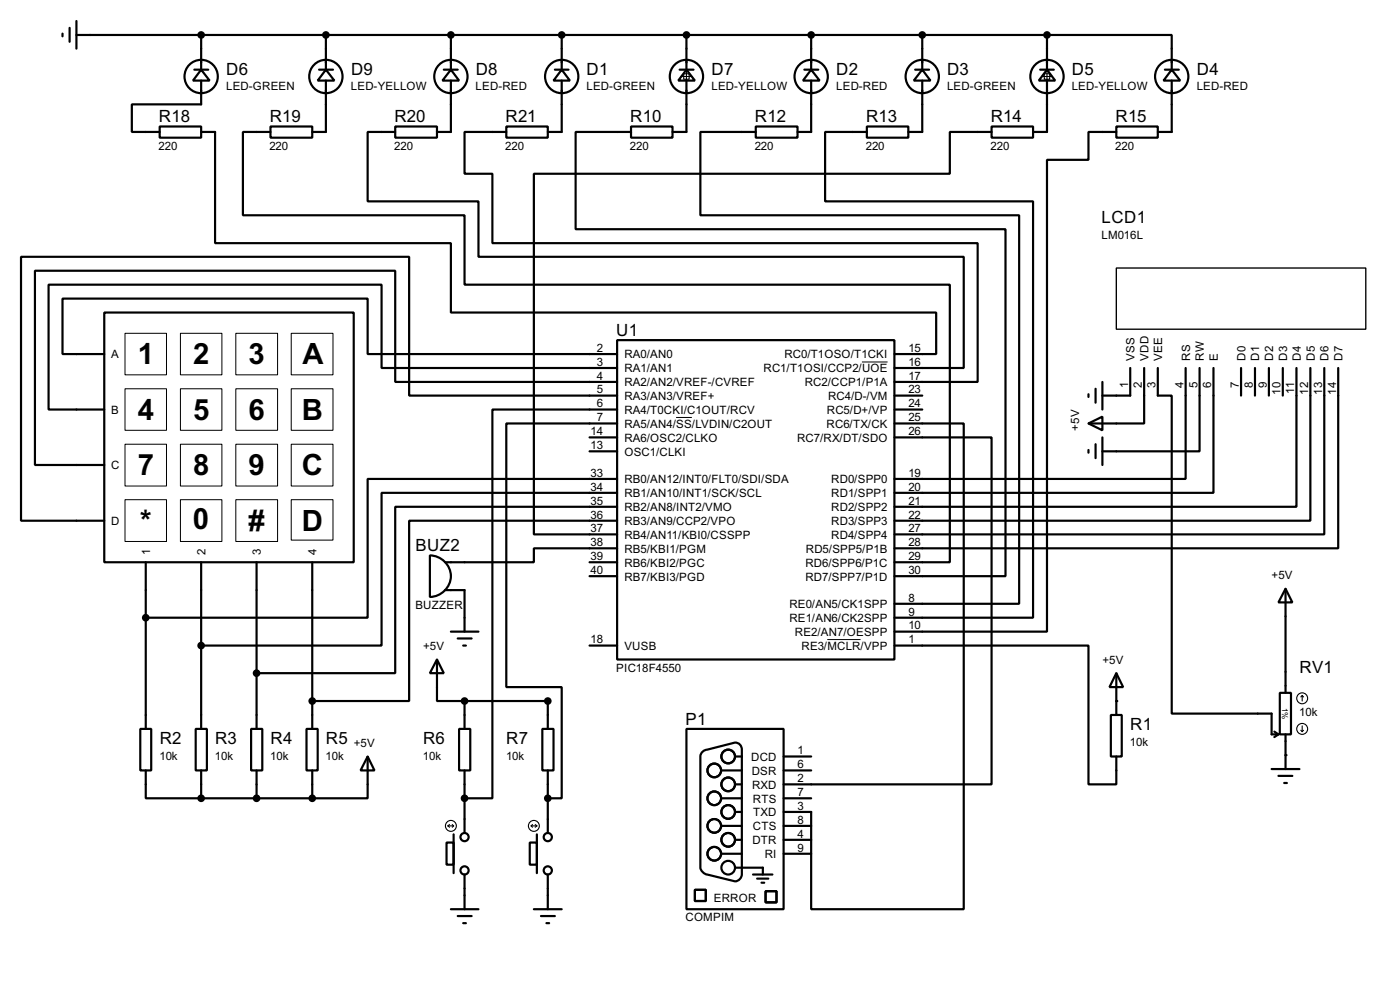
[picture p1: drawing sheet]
<svg xmlns="http://www.w3.org/2000/svg" width="256mm" height="180mm" viewBox="0 0 256 180" stroke-linecap="round" stroke-linejoin="round" font-family="sans-serif">
<g fill="none" stroke="#000" stroke-width=".4">
<path d="M11.5 6.2v.5M12.8 5.1v2.6M14 6.4h177.8M14 3.9v5M35.6 12.8h2.6M36.9 12.8l1.5 2h-3zM36.9 14.8v4.3h-12.7v5.1h5.1M36.9 6.4v6.4M58.5 12.8h2.5M59.7 12.8l1.6 2h-3.1zM59.7 6.4v6.4M59.7 14.8v9.4h-2.5"/>
<path d="M81.3 12.8h2.6M82.6 12.8l1.5 2h-3zM82.6 6.4v6.4M82.6 14.8v9.4h-2.5M101.7 12.8h2.5M102.9 12.8l1.5 2h-3zM102.9 6.4v6.4M102.9 14.8v9.4h-2.5M124.5 12.8h2.6M125.8 12.8l1.5 2h-3zM125.8 6.4v6.4M125.8 14.8v9.4h-2.6"/>
<path d="M147.4 12.8h2.5M148.6 12.8l1.6 2h-3.1zM148.6 6.4v6.4M148.6 14.8v9.4h-2.5M167.7 12.8h2.5M169 12.8l1.5 2h-3.1zM169 6.4v6.4M169 14.8v9.4h-2.6M190.6 12.8h2.5M191.8 12.8l1.5 2h-3zM191.8 6.4h22.9v6.4M191.8 6.4v6.4"/>
<path d="M191.8 14.8v9.4h-2.5M213.4 12.8h2.6M214.7 12.8l1.5 2h-3zM214.7 14.8v9.4h-2.6M29.3 23.2h7.6v2h-7.6zM36.9 24.2h2.5v20.3h43.2v12.7h88.9v7.6h-7.6M49.6 23.2h7.6v2h-7.6zM49.6 24.2h-5.1v15.2h40.6v12.7h88.9v50.8h-10.1M72.4 23.2h7.7v2h-7.7zM72.4 24.2h-5v12.7h20.3v10.1h88.9v20.4h-12.7M92.8 23.2h7.6v2h-7.6zM92.8 24.2h-7.7v7.6h5.1v12.7h88.9v25.4h-15.2"/>
<path d="M115.6 23.2h7.6v2h-7.6zM115.6 24.2h-10.1v17.8h78.7v63.5h-20.3M138.5 23.2h7.6v2h-7.6zM138.5 24.2h-10.2v15.2h58.4v71.1h-22.8M158.8 23.2h7.6v2h-7.6zM158.8 24.2h-7.6v12.7h38.1v76.2h-25.4M181.7 23.2h7.6v2h-7.6zM181.7 24.2h-7.7v7.6h-76.2v66h15.3M204.5 23.2h7.6v2h-7.6zM204.5 24.2h-5.1v5.1h-7.6v86.3h-27.9M19.1 57.2h45.7v45.7h-45.7zM19.1 64.8h-7.6v-10.1h55.9v10.1h45.7"/>
<path d="M113.1 62.3h50.8v58.4h-50.8zM113.1 67.4h-43.2v-15.3h-61v22.9h10.2M113.1 69.9h-40.7v-20.3h-66v35.5h12.7M113.1 72.4h-38.1v-25.4h-71.1v48.3h15.2M113.1 75h-22.9v71.1h-5.1M113.1 77.5h-20.3v48.3h10.1v20.3h-2.5M163.9 77.5h12.7v88.9h-28v-17.8h-5M163.9 72.4h5.1M163.9 75h5.1M199.4 77.5l2.6-1.2v2.5zM199.4 72.2v.5M200.7 71.2v2.5"/>
<path d="M202 69.9v5.1M207.1 67.4v5h-5.1M209.6 67.4v10.1h-10.2M212.1 67.4v5h2.6v58.2h18.3v3.8h1.2M217.2 67.4v20.3h-53.3M219.8 67.4v15.2h-17.8M222.3 67.4v22.8h-58.4M227.4 67.4v5M229.9 67.4v5M232.5 67.4v5M235 67.4v5M237.5 67.4v25.4h-73.6"/>
<path d="M240.1 67.4v27.9h-76.2M242.6 67.4v30.4h-78.7M245.2 67.4v33h-81.3M108 80.1h5.1M108 82.6h5.1M113.1 87.7h-45.7v25.4h-40.7M113.1 90.2h-43.2v28h-33M113.1 92.8h-40.7v30.4h-25.4M113.1 95.3h-38.1v33h-17.8M163.9 80.1h17.8v63.5h-38.1M199.4 82.4v.5M200.7 81.3v2.6"/>
<path d="M202 80.1v5M26.7 102.9v30.5M36.9 102.9v30.5M47 102.9v30.5M57.2 102.9v30.5M78.8 101.7a3.8 3.8 0 0 1 3.8 3.8 3.8 3.8 0 0 1-3.8 3.8zM81.6 108h3.5v7.6M82.6 115.6h5.1M83.9 116.9h2.5M84.9 118.2h.5M108 102.9h5.1M108 105.5h5.1"/>
<path d="M108 118.2h5.1M113.1 100.4h-15.3v2.5h-16.2M163.9 118.2h35.5v25.4h5.1v-5.1M235.5 107.8l1.3 2.5h-2.6zM235.5 107.8v19M25.7 133.4h2v7.6h-2zM35.9 133.4h2v7.6h-2zM46 133.4h2.1v7.6h-2.1zM56.2 133.4h2v7.6h-2zM67.4 138.5l1.2 2.5h-2.5zM67.4 138.5v7.6h-10.2M80.1 120.7l1.2 2.5h-2.5z"/>
<path d="M80.1 120.7v7.6h5M84.1 133.4h2.1v7.6h-2.1zM85.1 128.3v5.1M85.1 128.3h15.3v5.1M99.4 133.4h2v7.6h-2zM125.8 133.4h17.8v33h-17.8zM128.6 137.7l.6-.4 5.5-1.4a1.22 1.22 0 0 1 1.2 1.3v22.9a1.35 1.35 0 0 1-1.2 1.2l-5.1-1.2a1.59 1.59 0 0 1-1.3-1.3v-20.3zM134.7 138.5h1.2M143.6 138.5h5M203.5 130.9h2v7.6h-2zM204.5 123.2l1.3 2.6h-2.5zM204.5 123.2v7.7"/>
<path d="M233.5 133.9l.7 .5M234.2 134.4l-.7 .5M234.5 126.8h2v7.6h-2zM235.5 134.4v6.4M26.7 141v5.1h10.2M36.9 141v5.1M36.9 146.1h20.3M47 141v5.1M57.2 141v5.1M81.8 154.2h1.3v4.1h-1.3zM83.1 152.7v7.1M85.1 141v11.5"/>
<path d="M97.1 154.2h1.3v4.1h-1.3zM98.4 152.7v7.1M100.4 141v11.5M132.1 146.1h3.8M132.1 141h3.8M132.1 151.2h3.8M132.1 156.3h3.8M134.7 143.6h1.2M134.7 148.6h1.2M134.7 153.7h1.2M134.7 158.8h5.1v1.3M143.6 146.1h5"/>
<path d="M143.6 141h5M143.6 151.2h5M143.6 153.7h5M143.6 156.3h5M233 140.8h5.1M234.2 142h2.6M235.3 143.3h.5M82.6 166.4h5.1M83.9 167.7h2.5M84.9 169h.5M85.1 160.1v6.3M97.8 166.4h5.1"/>
<path d="M99.1 167.7h2.6M100.1 169h.5M100.4 160.1v6.3M127.3 162.9h2v2h-2zM138 160.1h3.5M138.7 160.8h2.1M139.5 161.6h.5M140.3 163.1h2v2.1h-2z"/>
<circle cx="36.8" cy="14" r="3.1"/>
<circle cx="59.7" cy="14" r="3.1"/>
<circle cx="82.6" cy="14" r="3.1"/>
<circle cx="102.9" cy="14" r="3.1"/>
<circle cx="125.7" cy="14" r="3.1"/>
<circle cx="148.6" cy="14" r="3.1"/>
<circle cx="168.9" cy="14" r="3.1"/>
<circle cx="191.8" cy="14" r="3.1"/>
<circle cx="214.6" cy="14" r="3.1"/>
<circle cx="133.4" cy="138.5" r="1.25"/>
<circle cx="85.1" cy="153.2" r=".75"/>
<circle cx="85.1" cy="159.3" r=".75"/>
<circle cx="100.3" cy="153.2" r=".75"/>
<circle cx="100.3" cy="159.3" r=".75"/>
<circle cx="130.8" cy="156.3" r="1.25"/>
<circle cx="130.8" cy="151.2" r="1.25"/>
<circle cx="130.8" cy="141" r="1.25"/>
<circle cx="130.8" cy="146.1" r="1.25"/>
<circle cx="133.4" cy="153.7" r="1.25"/>
<circle cx="133.4" cy="158.8" r="1.25"/>
<circle cx="133.4" cy="148.6" r="1.25"/>
<circle cx="133.4" cy="143.6" r="1.25"/>
</g>
<g fill="#000">
<circle cx="204.5" cy="128.3" r=".2"/>
<circle cx="235.5" cy="138.2" r=".2"/>
</g>
<g fill="none" stroke="#000" stroke-width=".18">
<path d="M22.9 61h7.6v7.6h-7.6zM22.9 71.2h7.6v7.6h-7.6zM33.1 61h7.6v7.6h-7.6zM33.1 71.2h7.6v7.6h-7.6zM43.2 61h7.7v7.6h-7.7zM43.2 71.2h7.7v7.6h-7.7zM53.4 61h7.6v7.6h-7.6zM53.4 71.2h7.6v7.6h-7.6zM123.9 76.4h2.9M157.9 66.3h4.7M22.9 81.3h7.6v7.7h-7.6zM22.9 91.5h7.6v7.6h-7.6z"/>
<path d="M33.1 81.3h7.6v7.7h-7.6zM33.1 91.5h7.6v7.6h-7.6zM43.2 81.3h7.7v7.7h-7.7zM43.2 91.5h7.7v7.6h-7.7zM53.4 81.3h7.6v7.7h-7.6zM53.4 91.5h7.6v7.4h-7.6zM151.6 117.1h6.1"/>
</g>
<path d="M204.5 49.1h45.7v11.2h-45.7z" fill="none" stroke="#000" stroke-width=".25"/>
<g fill="none" stroke="#000" stroke-width=".2">
<path d="M124.8 14h2M125.3 13.5h1v1h-1zM125.8 13v2M190.8 14h2M191.3 13.5h1v1h-1zM191.8 13v2M238.3 133.7l.3 .2M238.6 127.3l.2 .3M238.6 127.3l-.3 .3M238.6 127.3v1M238.6 132.9v1M238.8 133.7l-.2 .2"/>
<path d="M82.1 151.2h1M82.1 151.2l.3 .2M82.4 150.9l-.3 .3M82.9 150.9l.2 .3M83.1 151.2l-.2 .2M97.3 151.2h1.1M97.3 151.2l.3 .2M97.6 150.9l-.3 .3M98.1 150.9l.3 .3M98.4 151.2l-.3 .2"/>
<circle cx="238.5" cy="127.8" r="1"/>
<circle cx="238.5" cy="133.4" r="1"/>
<circle cx="82.6" cy="151.2" r="1"/>
<circle cx="97.8" cy="151.2" r="1"/>
</g>
<g fill="#000" stroke="#000" stroke-width=".4">
<circle cx="36.8" cy="6.4" r=".5"/>
<circle cx="59.7" cy="6.4" r=".5"/>
<circle cx="82.6" cy="6.4" r=".5"/>
<circle cx="102.9" cy="6.4" r=".5"/>
<circle cx="125.7" cy="6.4" r=".5"/>
<circle cx="148.6" cy="6.4" r=".5"/>
<circle cx="168.9" cy="6.4" r=".5"/>
<circle cx="191.8" cy="6.4" r=".5"/>
<circle cx="26.7" cy="113.1" r=".5"/>
<circle cx="36.8" cy="118.2" r=".5"/>
<circle cx="47" cy="123.2" r=".5"/>
<circle cx="57.2" cy="128.3" r=".5"/>
<circle cx="85.1" cy="128.3" r=".5"/>
<circle cx="100.3" cy="128.3" r=".5"/>
<circle cx="36.8" cy="146.1" r=".5"/>
<circle cx="47" cy="146.1" r=".5"/>
<circle cx="57.2" cy="146.1" r=".5"/>
<circle cx="85.1" cy="146.1" r=".5"/>
<circle cx="100.3" cy="146.1" r=".5"/>
</g>
<g font-size="6">
<text x="25.3" y="66.7">1</text>
<text x="35.4" y="66.7">2</text>
<text x="45.6" y="66.7">3</text>
<text x="55.4" y="66.7">A</text>
<text x="25.3" y="76.9">4</text>
<text x="35.4" y="76.9">5</text>
<text x="45.6" y="76.9">6</text>
<text x="55.3" y="76.9">B</text>
<text x="25.3" y="87">7</text>
<text x="35.4" y="87">8</text>
<text x="45.6" y="87">9</text>
<text x="55.3" y="87">C</text>
<text x="25.7" y="97.2">*</text>
<text x="35.4" y="96.9">0</text>
<text x="45.6" y="97.2">#</text>
<text x="55.3" y="97.2">D</text>
</g>
<g font-size="3.5">
<text x="41.5" y="13.7">D6</text>
<text x="64.3" y="13.7">D9</text>
<text x="87.2" y="13.7">D8</text>
<text x="107.5" y="13.7">D1</text>
<text x="130.4" y="13.7">D7</text>
<text x="153.2" y="13.7">D2</text>
<text x="173.5" y="13.7">D3</text>
<text x="196.4" y="13.7">D5</text>
<text x="219.3" y="13.7">D4</text>
<text x="29.1" y="22.4">R18</text>
<text x="49.4" y="22.4">R19</text>
<text x="72.3" y="22.4">R20</text>
<text x="92.6" y="22.4">R21</text>
<text x="115.5" y="22.4">R10</text>
<text x="138.3" y="22.4">R12</text>
<text x="158.7" y="22.4">R13</text>
<text x="181.5" y="22.4">R14</text>
<text x="204.4" y="22.4">R15</text>
<text x="201.8" y="40.9">LCD1</text>
<text x="112.9" y="61.4">U1</text>
<text x="76.1" y="100.9">BUZ2</text>
<text x="238.1" y="123.1">RV1</text>
<text x="29.3" y="136.1">R2</text>
<text x="39.4" y="136.1">R3</text>
<text x="49.6" y="136.1">R4</text>
<text x="59.7" y="136.1">R5</text>
<text x="77.5" y="136.1">R6</text>
<text x="92.8" y="136.1">R7</text>
<text x="125.6" y="132.6">P1</text>
<text x="207.1" y="133.6">R1</text>
</g>
<g font-size="2.4">
<text x="41.4" y="16.6">LED-GREEN</text>
<text x="64.3" y="16.6">LED-YELLOW</text>
<text x="87.1" y="16.6">LED-RED</text>
<text x="107.4" y="16.6">LED-GREEN</text>
<text x="130.3" y="16.6">LED-YELLOW</text>
<text x="153.2" y="16.6">LED-RED</text>
<text x="173.5" y="16.6">LED-GREEN</text>
<text x="196.3" y="16.6">LED-YELLOW</text>
<text x="219.2" y="16.6">LED-RED</text>
<text x="29.1" y="27.4">220</text>
<text x="49.4" y="27.4">220</text>
<text x="72.2" y="27.4">220</text>
<text x="92.6" y="27.4">220</text>
<text x="115.4" y="27.4">220</text>
<text x="138.3" y="27.4">220</text>
<text x="158.6" y="27.4">220</text>
<text x="181.5" y="27.4">220</text>
<text x="204.3" y="27.4">220</text>
<text x="201.8" y="43.7">LM016L</text>
<text x="20.4" y="65.6">A</text>
<text x="109.4" y="64.4">2</text>
<text x="114.4" y="65.6">RA0/AN0</text>
<text x="143.7" y="65.6">RC0/T1OSO/T1CKI</text>
<text x="166.4" y="64.4">15</text>
<text x="109.4" y="67">3</text>
<text x="109.4" y="69.5">4</text>
<text x="109.4" y="72">5</text>
<text x="114.4" y="68.1">RA1/AN1</text>
<text x="114.4" y="70.7">RA2/AN2/VREF-/CVREF</text>
<text x="139.9" y="68.1">RC1/T1OSI/CCP2/UOE</text>
<text x="147.4" y="70.7">RC2/CCP1/P1A</text>
<text x="166.4" y="67">16</text>
<text x="166.4" y="69.5">17</text>
<text x="166.4" y="72">23</text>
<text x="206.7" y="71.1" transform="rotate(-90 206.7 71.1)">1</text>
<text x="207.9" y="66" transform="rotate(-90 207.9 66)">VSS</text>
<text x="209.2" y="71.1" transform="rotate(-90 209.2 71.1)">2</text>
<text x="210.4" y="66" transform="rotate(-90 210.4 66)">VDD</text>
<text x="211.7" y="71" transform="rotate(-90 211.7 71)">3</text>
<text x="212.9" y="66" transform="rotate(-90 212.9 66)">VEE</text>
<text x="216.8" y="71.1" transform="rotate(-90 216.8 71.1)">4</text>
<text x="218" y="66" transform="rotate(-90 218 66)">RS</text>
<text x="219.4" y="71.1" transform="rotate(-90 219.4 71.1)">5</text>
<text x="220.6" y="66" transform="rotate(-90 220.6 66)">RW</text>
<text x="221.9" y="71" transform="rotate(-90 221.9 71)">6</text>
<text x="223.1" y="66" transform="rotate(-90 223.1 66)">E</text>
<text x="227" y="71" transform="rotate(-90 227 71)">7</text>
<text x="228.2" y="66" transform="rotate(-90 228.2 66)">D0</text>
<text x="229.5" y="71.1" transform="rotate(-90 229.5 71.1)">8</text>
<text x="230.7" y="66" transform="rotate(-90 230.7 66)">D1</text>
<text x="232.1" y="71.1" transform="rotate(-90 232.1 71.1)">9</text>
<text x="233.3" y="66" transform="rotate(-90 233.3 66)">D2</text>
<text x="235.8" y="66" transform="rotate(-90 235.8 66)">D3</text>
<text x="238.3" y="66" transform="rotate(-90 238.3 66)">D4</text>
<text x="240.9" y="66" transform="rotate(-90 240.9 66)">D5</text>
<text x="243.4" y="66" transform="rotate(-90 243.4 66)">D6</text>
<text x="246" y="66" transform="rotate(-90 246 66)">D7</text>
<text x="20.4" y="75.8">B</text>
<text x="109.4" y="74.6">6</text>
<text x="109.4" y="77.1">7</text>
<text x="114.4" y="73.2">RA3/AN3/VREF+</text>
<text x="114.4" y="75.8">RA4/T0CKI/C1OUT/RCV</text>
<text x="151.5" y="75.8">RC5/D+/VP</text>
<text x="151.7" y="73.2">RC4/D-/VM</text>
<text x="166.4" y="74.6">24</text>
<text x="166.4" y="77.1">25</text>
<text x="234.6" y="72.2" transform="rotate(-90 234.6 72.2)">10</text>
<text x="237.1" y="72" transform="rotate(-90 237.1 72)">11</text>
<text x="239.7" y="72.2" transform="rotate(-90 239.7 72.2)">12</text>
<text x="242.2" y="72.2" transform="rotate(-90 242.2 72.2)">13</text>
<text x="244.8" y="72.2" transform="rotate(-90 244.8 72.2)">14</text>
<text x="108.2" y="79.7">14</text>
<text x="108.2" y="82.2">13</text>
<text x="114.4" y="78.3">RA5/AN4/SS/LVDIN/C2OUT</text>
<text x="114.4" y="80.8">RA6/OSC2/CLKO</text>
<text x="114.4" y="83.4">OSC1/CLKI</text>
<text x="146" y="80.8">RC7/RX/DT/SDO</text>
<text x="151.4" y="78.3">RC6/TX/CK</text>
<text x="166.4" y="79.7">26</text>
<text x="197.7" y="78.8" transform="rotate(-90 197.7 78.8)">+5V</text>
<text x="20.4" y="85.9">C</text>
<text x="108.2" y="87.3">33</text>
<text x="108.2" y="89.8">34</text>
<text x="114.4" y="88.5">RB0/AN12/INT0/FLT0/SDI/SDA</text>
<text x="152.3" y="88.5">RD0/SPP0</text>
<text x="166.4" y="87.3">19</text>
<text x="166.4" y="89.8">20</text>
<text x="108.2" y="92.4">35</text>
<text x="108.2" y="94.9">36</text>
<text x="114.4" y="91">RB1/AN10/INT1/SCK/SCL</text>
<text x="114.4" y="93.6">RB2/AN8/INT2/VMO</text>
<text x="152.3" y="91">RD1/SPP1</text>
<text x="152.3" y="93.6">RD2/SPP2</text>
<text x="166.4" y="92.4">21</text>
<text x="166.4" y="94.9">22</text>
<text x="20.4" y="96.1">D</text>
<text x="27.5" y="101.7" transform="rotate(-90 27.5 101.7)">1</text>
<text x="37.7" y="101.7" transform="rotate(-90 37.7 101.7)">2</text>
<text x="47.8" y="101.7" transform="rotate(-90 47.8 101.7)">3</text>
<text x="58" y="101.7" transform="rotate(-90 58 101.7)">4</text>
<text x="108.2" y="97.4">37</text>
<text x="108.2" y="100">38</text>
<text x="114.4" y="96.1">RB3/AN9/CCP2/VPO</text>
<text x="114.4" y="98.6">RB4/AN11/KBI0/CSSPP</text>
<text x="114.4" y="101.2">RB5/KBI1/PGM</text>
<text x="147.6" y="101.2">RD5/SPP5/P1B</text>
<text x="152.3" y="96.1">RD3/SPP3</text>
<text x="152.3" y="98.6">RD4/SPP4</text>
<text x="166.4" y="97.4">27</text>
<text x="166.4" y="100">28</text>
<text x="108.2" y="102.5">39</text>
<text x="108.2" y="105.1">40</text>
<text x="114.4" y="103.7">RB6/KBI2/PGC</text>
<text x="114.4" y="106.3">RB7/KBI3/PGD</text>
<text x="147.5" y="103.7">RD6/SPP6/P1C</text>
<text x="147.5" y="106.3">RD7/SPP7/P1D</text>
<text x="166.4" y="102.5">29</text>
<text x="166.4" y="105.1">30</text>
<text x="233" y="106">+5V</text>
<text x="76.1" y="111.5">BUZZER</text>
<text x="144.6" y="111.3">RE0/AN5/CK1SPP</text>
<text x="144.6" y="113.9">RE1/AN6/CK2SPP</text>
<text x="166.4" y="110.1">8</text>
<text x="166.4" y="112.7">9</text>
<text x="77.5" y="119">+5V</text>
<text x="108.2" y="117.8">18</text>
<text x="114.4" y="119">VUSB</text>
<text x="145.6" y="116.4">RE2/AN7/OESPP</text>
<text x="146.8" y="119">RE3/MCLR/VPP</text>
<text x="166.4" y="115.2">10</text>
<text x="166.4" y="117.8">1</text>
<text x="112.9" y="122.9">PIC18F4550</text>
<text x="202" y="121.5">+5V</text>
<text x="238" y="131.1">10k</text>
<text x="64.8" y="136.7">+5V</text>
<text x="207" y="136.5">10k</text>
<text x="29.2" y="139">10k</text>
<text x="39.4" y="139">10k</text>
<text x="49.5" y="139">10k</text>
<text x="59.7" y="139">10k</text>
<text x="77.5" y="139">10k</text>
<text x="92.7" y="139">10k</text>
<text x="137.6" y="139.3">DCD</text>
<text x="137.7" y="141.8">DSR</text>
<text x="146.1" y="143.2">2</text>
<text x="146.1" y="140.6">6</text>
<text x="146.1" y="138.1">1</text>
<text x="137.8" y="144.4">RXD</text>
<text x="137.9" y="146.9">RTS</text>
<text x="138" y="149.4">TXD</text>
<text x="146.1" y="148.2">3</text>
<text x="146.1" y="145.7">7</text>
<text x="137.8" y="154.5">DTR</text>
<text x="137.9" y="152">CTS</text>
<text x="146.1" y="150.8">8</text>
<text x="146.1" y="153.3">4</text>
<text x="146.1" y="155.9">9</text>
<text x="140.1" y="157.1">RI</text>
<text x="130.8" y="165.1">ERROR</text>
<text x="125.6" y="168.6">COMPIM</text>
</g>
<text font-size="1.7" x="234.9" y="129.5" transform="rotate(90 234.9 129.5)">1%</text>
</svg>
